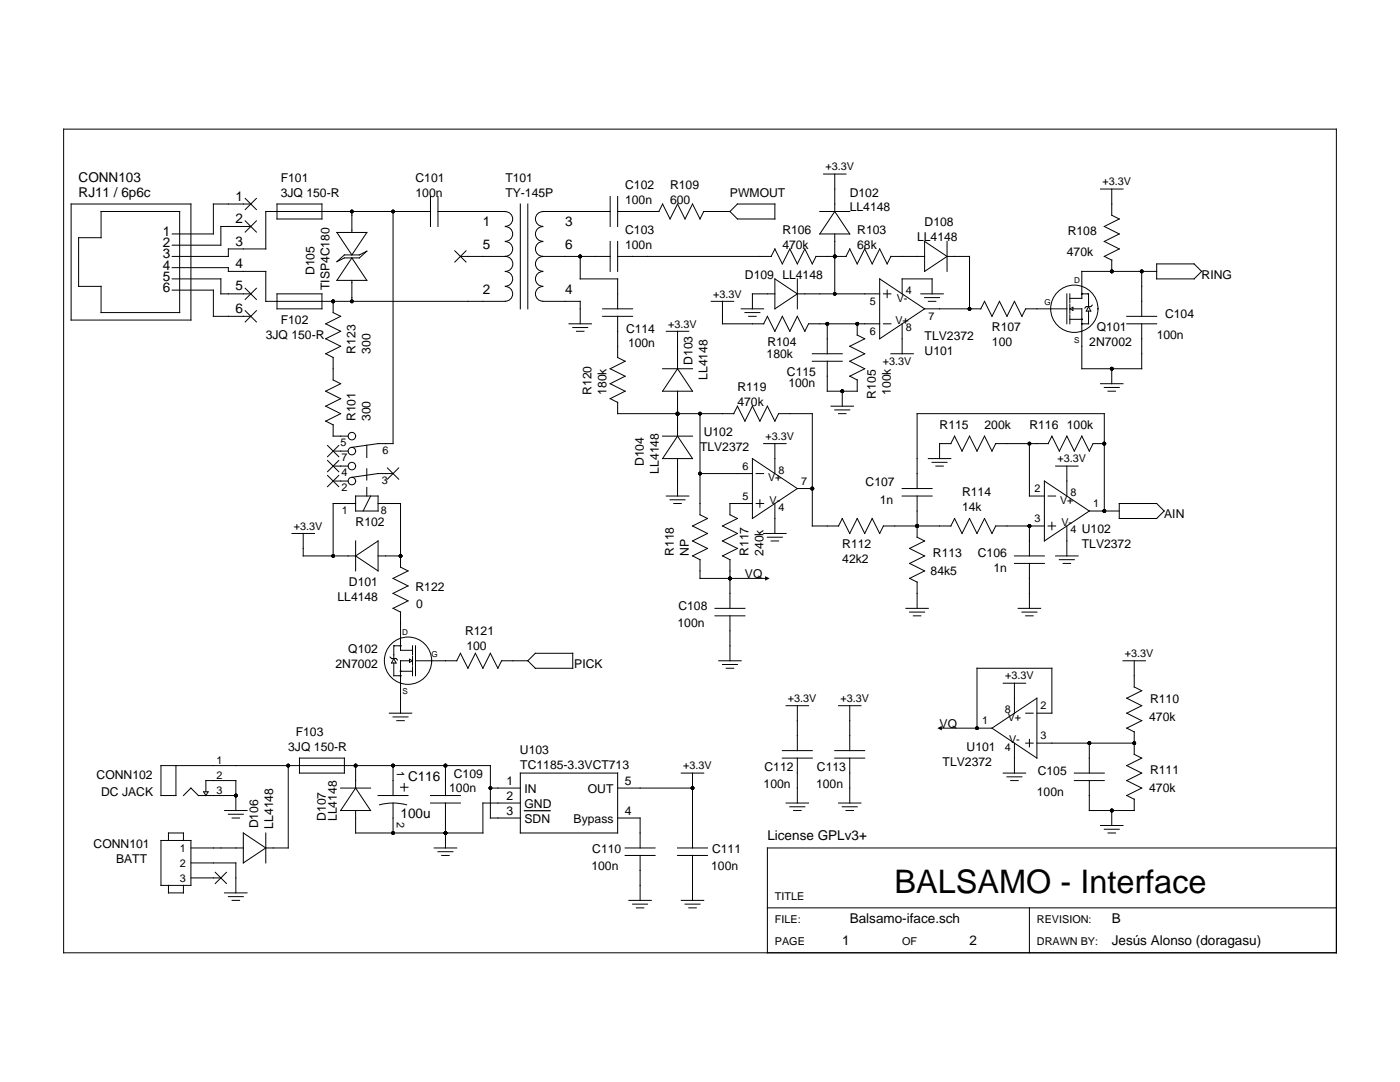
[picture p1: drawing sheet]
<svg xmlns="http://www.w3.org/2000/svg" width="279mm" height="216mm" viewBox="0 0 279 216" stroke-linecap="round" stroke-linejoin="round" font-family="sans-serif">
<g fill="none" stroke="#000" stroke-width=".2">
<path d="M12.7 25.8h254v164.3h-254zM48.9 39.6l2.3 2.2M51.2 39.6l-2.3 2.2M85.9 39.2v6M87.4 39.2v6M121.8 39.2v6M123.3 39.2v6M164.4 34.7h4.4M166.6 34.7v7.5M219.6 37.7h4.5M221.9 37.7v5.2l1.5 .8-3 1.5 3 1.5-3 1.5 3 1.5-3 1.5M14.2 40.7h23.9v23.2h-23.9z"/>
<path d="M20.2 42.2h15.7v20.2h-15.7v-5.3h-4.5v-9.7h4.5zM34.4 53.4h11.2v.8h7.4v5.9h47.9a1.46 1.46 0 0 0 1.4-1.5 1.46 1.46 0 0 0-1.4-1.4M34.4 55.6h9.7v3h6M34.4 57.9h8.2v5.2h7.5M48.9 44.1l2.3 2.2M48.9 57.5l2.3 2.3M50.1 40.7h-7.5v6h-8.2M50.1 45.2h-6v3.7h-9.7M51.2 44.1l-2.3 2.2M51.2 57.5l-2.3 2.3M55.3 58.6h8.9v3h-8.9zM55.3 40.7h8.9v3h-8.9z"/>
<path d="M67.2 52.2l1.5-1.3h3l1.5-.8-1.5 1.4h-3zM67.2 46.4h6l-3 4.5zM70.2 51.5l3 4.4h-6zM70.2 42.2v4.2M70.2 55.9v4.2M78.4 42.2v46.3h-2.9l-5.3 .8M85.9 42.2h-32.9v7.5h-7.4v1.5h-11.2M87.4 42.2h13.5a1.46 1.46 0 0 1 1.4 1.5 1.46 1.46 0 0 1-1.4 1.5M90.8 50l2.2 2.3M91.9 51.2h9a1.49 1.49 0 0 1 1.4 1.5 1.49 1.49 0 0 1-1.4 1.5M93 50l-2.2 2.3M100.9 45.2a1.46 1.46 0 0 1 1.4 1.5 1.46 1.46 0 0 1-1.4 1.4"/>
<path d="M100.9 48.2a1.46 1.46 0 0 1 1.4 1.5 1.46 1.46 0 0 1-1.4 1.4M100.9 54.2a1.46 1.46 0 0 1 1.4 1.4 1.46 1.46 0 0 1-1.4 1.5M103.8 40.7v20.9M105.3 40.7v20.9M108.3 45.2a1.46 1.46 0 0 0-1.4 1.5 1.46 1.46 0 0 0 1.4 1.4M108.3 48.2a1.46 1.46 0 0 0-1.4 1.5 1.46 1.46 0 0 0 1.4 1.4M108.3 54.2a1.46 1.46 0 0 0-1.4 1.4 1.46 1.46 0 0 0 1.4 1.5M108.3 57.2a1.46 1.46 0 0 0-1.4 1.4 1.46 1.46 0 0 0 1.4 1.5h7.5v4.5M115.8 51.2v4.4h7.5v6M121.8 42.2h-13.5a1.46 1.46 0 0 0-1.4 1.5 1.46 1.46 0 0 0 1.4 1.5M121.8 51.2h-13.5a1.46 1.46 0 0 0-1.4 1.5 1.46 1.46 0 0 0 1.4 1.4M121.8 48.2v6"/>
<path d="M123.3 42.2h8.2M123.3 48.2v6M123.3 51.2h30.6M132.2 40.7l1.5 3 1.5-3 1.5 3 1.5-3 1.5 3 .7-1.5h5.3M132.2 40.7l-.7 1.5M145.7 42.2l1.5-1.5h7.4v3h-7.4zM154.6 58.6h-4.4v3M154.6 55.6l4.5 3-4.5 3zM154.6 49.7l1.5 3 1.5-3 1.5 3 1.5-3 1.5 3 .8-1.5h6M154.7 49.7l-.8 1.5M159.1 58.6h16.5M159.1 55.6v6"/>
<path d="M163.6 42.2h6M166.6 42.2l3 4.5h-6zM166.6 46.7v11.9M168.8 51.2l.8-1.5 1.5 3 1.5-3 1.5 3 1.5-3 1.5 3 .7-1.5h6.7M175.6 55.6l8.9 6-8.9 6zM176.3 58.6h1.5M177.1 57.9v1.5M180 58.6v-3h6v3M183.8 58.6h4.5M184.5 59.4h3M184.5 48.2l4.5 3-4.5 3zM189 51.2h4.5v10.4"/>
<path d="M189 48.2v6M212.9 58.6v6M213.5 58.6v1.8M215.9 58.6h1.3v2.6M220.4 51.2l1.5 .7v2.3M227.9 54.2v8.9M230.8 54.2h-14.9v5.3h-2.4M230.8 52.7h7.5l1.5 1.5-1.5 1.4h-7.5zM48.9 62l2.3 2.2M51.2 62l-2.3 2.2M66.5 71.3v4.5l1.5 .8-3 1.5 3 1.5-3 1.4 3 1.5-3 1.5 1.5 .8v2.2h3M66.5 60.1v2.3l1.5 .7-3 1.5 3 1.5-3 1.5 3 1.5-3 1.5 1.5 .7"/>
<path d="M113.6 64.6h4.4M114.3 65.4h3M115 66.1h1.5M120.3 61.6h6M120.3 63.1h6M121.8 79.5l1.5 .8v2.2h23.2l.7-1.5 1.5 3 1.5-3 1.5 3 1.4-3 1.5 3 .8-1.5h6.7v22.5h5.3M123.3 63.1v8.2l1.5 .8-3 1.5 3 1.5-3 1.5 3 1.5-3 1.5M132.2 73.6h6M133 66.1h4.5M135.2 73.6l3 4.5h-6zM135.2 66.1v7.5M135.2 78.1v8.9"/>
<path d="M141.9 60.1h4.5M144.2 60.1v4.5h8.2l.8-1.5 1.4 3 1.5-3 1.5 3 1.5-3 1.5 3 .8-1.5h14.2M147.9 61.6h4.5M148.7 62.4h3M149.4 63.1h1.5M162.1 70.6h6M162.1 72.1h6M165.1 72.1v6h6v-2.3M165.1 64.6v6M168.1 78.1v2.9M169.6 75.1l1.5 .7M171.1 64.6v2.3l1.5 .7-3 1.5 3 1.5-3 1.5 3 1.5-3 1.5"/>
<path d="M176.3 64.6h1.5M177.8 70.6h4.5M180 64.6v6M184.5 61.6h11.3M185.3 60.1h1.5M195.7 61.6l.8-1.5 1.5 3 1.5-3 1.5 3 1.5-3 1.4 3 .8-1.5h8.2M213.5 60.7v1.8M213.5 62.8v1.8M213.5 63.7h2.4M213.5 61.6l.6-.3v.6zM214.1 61.6h1.8v12h12v-9M217.2 62.1v2.5h-1.3"/>
<path d="M217.2 61.2l.5 .9h-.9zM218 60.9l-.3 .3h-.9l-.3 .3M219.6 76.6h4.5M220.4 77.3h3M221.1 78.1h1.5M221.9 73.6v3M224.9 64.6h5.9M224.9 63.1h5.9M65.4 88.9l2.2 2.2M65.4 91.9l2.2 2.2M65.4 94.9l2.2 2.2M66.5 90h3"/>
<path d="M66.5 96h3M66.5 93h3M67.6 88.9l-2.2 2.2M67.6 91.9l-2.2 2.2M67.6 94.9l-2.2 2.2M71 99h4.5v3h-4.5zM73.2 88.8v2.5M73.2 93.5v2.3M73.2 97.3v1.7M74 99l-1.5 3M77.3 93.4l2.3 2.2M78.4 94.5h-2.9l-5.3 .7"/>
<path d="M79.6 93.4l-2.3 2.2M132.2 87h6M133 99h4.5M133.7 99.7h3M135.2 87l3 4.5h-6zM135.2 91.5v7.5M139.7 94.5h10.5M139.7 82.5v20.2l1.5 .8-3 1.5 3 1.4-3 1.5 3 1.5-3 1.5 1.5 .8v3.7h13.4M150.2 91.5l8.9 6-8.9 6zM150.9 94.5h1.5M151.7 99.7v1.5M152.4 88.5h4.5"/>
<path d="M154.6 88.5v6M159.1 97.5h3M165.8 81h4.5M166.6 81.8h3M167.3 82.5h1.5M180 99h6M180 97.5h6M183 97.5v-15h37.4v19.5M183 99v8.2l1.5 .7-3 1.5 3 1.5-3 1.5 3 1.5-3 1.5 1.5 .8v5.2M185.3 91.5h4.5M186 92.3h3M186.8 93h1.5"/>
<path d="M189.8 88.5h-2.3v3M205.4 88.5v10.5h3M208.4 96l9 6-9 5.9zM209.2 99h1.5M209.9 87l1.5 3 1.5-3 1.5 3 1.5-3 1.5 3 .7-1.5h2.3M209.9 87l-.7 1.5h-10.5l-.7 1.5-1.5-3-1.5 3-1.5-3-1.5 3-1.5-3-.7 1.5M210.7 93h4.5M212.9 93v6M58.3 106.4h4.5M60.5 106.4v4.5h10.5M71 100.5h-4.5v10.4M71 110.9l4.5-3v6z"/>
<path d="M71 107.9v6M75.5 100.5h4.4v12.7l1.5 .7-3 1.5 3 1.5-3 1.5 3 1.5-3 1.5 1.5 .7M75.5 110.9h4.4M134.5 100.5h1.5M150.2 100.5h-4.5v2.2l1.5 .8-3 1.5 3 1.4-3 1.5 3 1.5-3 1.5 1.5 .8v9.7M150.9 100.5h1.5M152.4 106.4h4.5M153.1 107.2h3M153.9 107.9h1.5M154.6 100.5v5.9M167.3 105l.8-1.5 1.5 2.9 1.5-2.9 1.5 2.9 1.5-2.9 1.5 2.9 .7-1.4h13.5M189.8 105l.7-1.5 1.5 2.9 1.5-2.9 1.5 2.9 1.5-2.9 1.5 2.9 .7-1.4h9.7"/>
<path d="M202.5 112.4h5.9M202.5 110.9h5.9M205.4 105v5.9M205.4 112.4v9M209.2 105h1.5M209.9 104.2v1.5M210.7 110.9h4.5M211.4 111.7h3M212.2 112.4h1.5M212.9 105v5.9M217.4 102h6M223.4 100.5h7.4l1.5 1.5-1.5 1.5h-7.4z"/>
<path d="M77.8 131.1l.3 .3h.9l.3 .3M78.6 132.3v2.5h1.3M78.6 131.4l.4 .9h-.9zM79.9 122.1v7.7h2.4M79.9 133.9h2.4M79.9 128.9h-1.3v2.5M81.7 131.8h-1.8v10.5M81.7 131.5l.6 .3-.6 .3zM82.3 128.9v1.8M82.3 131v1.7M82.3 133v1.8M82.9 131.8h8.3l.7-1.4 1.5 2.9 1.5-2.9 1.5 2.9 1.5-2.9 1.5 2.9 .7-1.5h5.2"/>
<path d="M82.9 128.9v5.9M106.8 130.4h7.5v2.9h-7.5l-1.5-1.5zM142.7 122.9h6M142.7 121.4h6M143.4 131.8h4.5M144.2 132.6h3M144.9 133.3h1.5M145.7 122.9v8.9M180.8 121.4h4.5M181.5 122.1h3M182.3 122.9h1.5M200.2 136.3h4.5"/>
<path d="M202.5 136.3v6M203.2 121.4h4.5M203.9 122.1h3M204.7 122.9h1.5M224.1 131.8h4.5M226.4 131.8v5.3l1.5 .7-3 1.5 3 1.5-3 1.5 3 1.5-3 1.5 1.5 .7v4.5l1.5 .8-3 1.5 3 1.5-3 1.5 3 1.4-3 1.5M35.1 152.8v5.9h-3v-5.9h65.8v10.4h5.9M36.6 158.7l1.5-1.5 1.5 1.5h7.5M40.6 158h.9l-.4 .7zM41.1 158v-2.2h6v5.9M57.5 152.8v16.4h-4.5M59.8 151.3h8.9v3h-8.9z"/>
<path d="M68 157.2h6M71 152.8v4.4M71 157.2l3 4.5h-6zM75.5 158.7h5.9M77.7 142.3h4.5M78.4 143.1h3M78.4 152.8v5.9M79.2 143.8h1.5M79.9 157.1h1.5M80.7 156.4v1.4M85.9 158.7h6M88.9 152.8v5.9"/>
<path d="M97.9 157.2h5.9M103.8 154.3h19.5v11.9h-19.5zM123.3 157.2h14.9M136 154.3h4.4M138.2 154.3v14.9M156.1 151.3h6M156.1 149.8h6M156.9 140.8h4.5M159.1 140.8v9M159.1 151.3v8.9M166.6 151.3h6M166.6 149.8h6"/>
<path d="M167.3 140.8h4.5M169.6 140.8v9M169.6 151.3v8.9M187.5 145.3h10.5M198 145.3l8.9-6v12zM200.2 154.3h4.5M201 155h2.9M201.7 155.8h1.5M202.5 148.3v6M204.7 148.3h1.5M204.7 142.3h1.5M205.4 147.5v1.5"/>
<path d="M206.9 148.3h19.5M206.9 142.3h3v-9h-14.9v12M214.4 155.8h6M214.4 154.3h6M217.4 155.8v5.9h9v-2.2M217.4 148.3v6M224.9 158.7l1.5 .8M32.1 167.7h6v9h-6zM33.6 167.7v-1.5h3v1.5M33.6 176.7v1.5h3v-1.5M38.1 169.2h10.5M38.1 172.2h9v6"/>
<path d="M38.1 175.2h6M43 174.1l2.2 2.2M44.8 161.7h4.5M44.8 178.2h4.5M45.2 174.1l-2.2 2.2M45.6 178.9h3M45.6 162.5h3M46.3 163.2h1.5M46.3 179.7h1.5M48.6 166.2l4.4 3-4.4 3zM53 166.2v6M75.7 160.6a10.5 10.5 0 0 1 5.4 0"/>
<path d="M78.4 160.2v6M85.9 160.2h6M86.7 169.2h4.4M87.4 169.9h3M88.2 170.7h1.4M88.9 160.2v9M103.8 160.2h-7.4v6h-25.4v-4.5M123.3 163.2h4.4v6M124.8 169.2h5.9M124.8 170.7h5.9M125.5 179.7h4.5M127.7 170.7v9"/>
<path d="M135.2 169.2h6M135.2 170.7h6M136 179.7h4.4M138.2 170.7v9M156.9 160.2h4.5M157.6 161h3M158.4 161.7h1.5M167.3 160.2h4.5M168.1 161h3M168.8 161.7h1.5M219.6 164.7h4.5M220.4 165.5h3"/>
<path d="M221.1 166.2h1.5M221.9 161.7v3M266.7 169.2h-113.6v20.9M126.3 180.4h2.9M127 181.2h1.5M136.7 180.4h3M137.5 181.2h1.5M153.1 181.2h113.6M205.4 181.2v8.9"/>
<circle cx="215.9" cy="58.6" r=".07"/>
<circle cx="214.4" cy="61.6" r="4.7"/>
<circle cx="215.9" cy="63.7" r=".07"/>
<circle cx="215.9" cy="64.6" r=".07"/>
<circle cx="70.2" cy="93" r=".75"/>
<circle cx="70.2" cy="87" r=".75"/>
<circle cx="70.2" cy="90" r=".75"/>
<circle cx="70.2" cy="96" r=".75"/>
<circle cx="79.9" cy="134.8" r=".07"/>
<circle cx="79.9" cy="133.9" r=".07"/>
<circle cx="79.9" cy="128.9" r=".07"/>
<circle cx="81.4" cy="131.8" r="4.7"/>
</g>
<g fill="#000">
<path d="M152.7 115l.9 .4-.9 .5zM187.1 145.3l.9-.5v.9z"/>
<circle cx="70.2" cy="42.2" r=".37"/>
<circle cx="78.4" cy="42.2" r=".37"/>
<circle cx="115.8" cy="51.2" r=".37"/>
<circle cx="166.6" cy="58.6" r=".37"/>
<circle cx="166.6" cy="51.2" r=".37"/>
<circle cx="215.9" cy="58.6" r=".07"/>
<circle cx="221.9" cy="54.2" r=".37"/>
<circle cx="227.9" cy="54.2" r=".37"/>
<circle cx="66.5" cy="60.1" r=".37"/>
<circle cx="70.2" cy="60.1" r=".37"/>
<circle cx="165.1" cy="64.6" r=".37"/>
<circle cx="168.1" cy="78.1" r=".37"/>
<circle cx="171.1" cy="64.6" r=".37"/>
<circle cx="193.5" cy="61.6" r=".37"/>
<circle cx="215.9" cy="63.7" r=".07"/>
<circle cx="215.9" cy="64.6" r=".07"/>
<circle cx="221.9" cy="73.6" r=".37"/>
<circle cx="135.2" cy="82.5" r=".37"/>
<circle cx="139.7" cy="82.5" r=".37"/>
<circle cx="139.7" cy="94.5" r=".37"/>
<circle cx="162.1" cy="97.5" r=".37"/>
<circle cx="205.4" cy="88.5" r=".37"/>
<circle cx="220.4" cy="88.5" r=".37"/>
<circle cx="66.5" cy="110.9" r=".37"/>
<circle cx="79.9" cy="110.9" r=".37"/>
<circle cx="145.7" cy="115.4" r=".37"/>
<circle cx="183" cy="105" r=".37"/>
<circle cx="205.4" cy="105" r=".37"/>
<circle cx="220.4" cy="102" r=".37"/>
<circle cx="79.9" cy="134.8" r=".07"/>
<circle cx="79.9" cy="133.9" r=".07"/>
<circle cx="79.9" cy="128.9" r=".07"/>
<circle cx="47.1" cy="158.7" r=".37"/>
<circle cx="57.5" cy="152.8" r=".37"/>
<circle cx="71" cy="152.8" r=".37"/>
<circle cx="78.4" cy="152.8" r=".37"/>
<circle cx="88.9" cy="152.8" r=".37"/>
<circle cx="97.9" cy="157.2" r=".37"/>
<circle cx="138.2" cy="157.2" r=".37"/>
<circle cx="195" cy="145.3" r=".37"/>
<circle cx="217.4" cy="148.3" r=".37"/>
<circle cx="226.4" cy="148.3" r=".37"/>
<circle cx="78.4" cy="166.2" r=".37"/>
<circle cx="88.9" cy="166.2" r=".37"/>
<circle cx="221.9" cy="161.7" r=".37"/>
</g>
<path d="M104.7 161.8h5.1" fill="none" stroke="#000" stroke-width=".24"/>
<text font-size="6.5" x="178.5" y="178.2">BALSAMO - Interface</text>
<g font-size="2.7">
<text x="15.7" y="36.2">CONN103</text>
<text x="15.7" y="39.2">RJ11 / 6p6c</text>
<text x="47" y="40">1</text>
<text x="32.5" y="47.1">1</text>
<text x="47" y="44.5">2</text>
<text x="96.4" y="45.2">1</text>
<text x="112.8" y="45.2">3</text>
<text x="32.5" y="49.3">2</text>
<text x="32.5" y="51.5">3</text>
<text x="32.5" y="53.8">4</text>
<text x="47" y="49">3</text>
<text x="47" y="53.5">4</text>
<text x="96.4" y="49.7">5</text>
<text x="112.8" y="49.7">6</text>
<text x="32.5" y="56">5</text>
<text x="32.5" y="58.3">6</text>
<text x="47" y="58">5</text>
<text x="96.4" y="58.6">2</text>
<text x="112.8" y="58.6">4</text>
<text x="47" y="62.4">6</text>
<text x="81.4" y="155.8">C116</text>
<text x="79.9" y="163.2">100u</text>
<text x="153.1" y="167.7">License GPLv3+</text>
<text x="169.6" y="184.1">Balsamo-iface.sch</text>
<text x="221.9" y="184.1">B</text>
<text x="168.1" y="188.6">1</text>
<text x="193.5" y="188.6">2</text>
<text x="221.9" y="188.6">Jesús Alonso (doragasu)</text>
</g>
<g font-size="2.4">
<text x="56" y="36.2">F101</text>
<text x="56" y="39.2">3JQ 150-R</text>
<text x="82.9" y="36.2">C101</text>
<text x="82.9" y="39.2">100n</text>
<text x="100.9" y="36.2">T101</text>
<text x="100.9" y="39.2">TY-145P</text>
<text x="124.8" y="37.7">C102</text>
<text x="124.8" y="40.7">100n</text>
<text x="133.7" y="37.7">R109</text>
<text x="133.7" y="40.7">600</text>
<text x="145.7" y="39.2">PWMOUT</text>
<text x="169.6" y="39.2">D102</text>
<text x="124.8" y="46.7">C103</text>
<text x="156.1" y="46.7">R106</text>
<text x="169.6" y="42.2">LL4148</text>
<text x="171.1" y="46.7">R103</text>
<text x="184.5" y="45.2">D108</text>
<text x="213.1" y="47">R108</text>
<text x="124.8" y="49.7">100n</text>
<text x="156.1" y="49.7">470k</text>
<text x="171.1" y="49.7">68k</text>
<text x="183" y="48.2">LL4148</text>
<text x="212.9" y="51.2">470k</text>
<text x="62.8" y="54.9" transform="rotate(-90 62.8 54.9)">D105</text>
<text x="65.7" y="57.9" transform="rotate(-90 65.7 57.9)">TISP4C180</text>
<text x="148.7" y="55.6">D109 LL4148</text>
<text x="239.8" y="55.6">RING</text>
<text x="56" y="64.6">F102</text>
<text x="232.5" y="63.4">C104</text>
<text x="53" y="67.6">3JQ 150-R</text>
<text x="71" y="70.6" transform="rotate(-90 71 70.6)">R123</text>
<text x="74" y="70.6" transform="rotate(-90 74 70.6)">300</text>
<text x="124.9" y="66.4">C114</text>
<text x="125.3" y="69.3">100n</text>
<text x="153" y="71.3">180k</text>
<text x="153.1" y="69.1">R104</text>
<text x="184.5" y="70.9">U101</text>
<text x="184.5" y="67.9">TLV2372</text>
<text x="198" y="66.1">R107</text>
<text x="198" y="69.1">100</text>
<text x="217.4" y="69.1">2N7002</text>
<text x="218.9" y="66.1">Q101</text>
<text x="230.8" y="67.6">100n</text>
<text x="138.2" y="72.8" transform="rotate(-90 138.2 72.8)">D103</text>
<text x="141.2" y="75.8" transform="rotate(-90 141.2 75.8)">LL4148</text>
<text x="157.1" y="74.9">C115</text>
<text x="157.3" y="77.3">100n</text>
<text x="118" y="78.8" transform="rotate(-90 118 78.8)">R120</text>
<text x="121" y="78.8" transform="rotate(-90 121 78.8)">180k</text>
<text x="147.2" y="78.1">R119</text>
<text x="147.2" y="81">470k</text>
<text x="174.8" y="79.6" transform="rotate(-90 174.8 79.6)">R105</text>
<text x="177.8" y="78.8" transform="rotate(-90 177.8 78.8)">100k</text>
<text x="71" y="84" transform="rotate(-90 71 84)">R101</text>
<text x="74" y="84" transform="rotate(-90 74 84)">300</text>
<text x="140.4" y="87">U102</text>
<text x="187.5" y="85.5">R115</text>
<text x="196.5" y="85.5">200k</text>
<text x="205.4" y="85.5">R116 100k</text>
<text x="128.5" y="93" transform="rotate(-90 128.5 93)">D104</text>
<text x="131.5" y="94.5" transform="rotate(-90 131.5 94.5)">LL4148</text>
<text x="139.7" y="90">TLV2372</text>
<text x="172.7" y="97">C107</text>
<text x="175.6" y="100.5">1n</text>
<text x="192" y="99">R114</text>
<text x="192" y="102">14k</text>
<text x="71" y="105">R102</text>
<text x="232.3" y="103.5">AIN</text>
<text x="134.5" y="110.9" transform="rotate(-90 134.5 110.9)">R118</text>
<text x="137.5" y="110.9" transform="rotate(-90 137.5 110.9)">NP</text>
<text x="149.4" y="110.9" transform="rotate(-90 149.4 110.9)">R117</text>
<text x="152.4" y="110.9" transform="rotate(-90 152.4 110.9)">240k</text>
<text x="168.1" y="109.4">R112</text>
<text x="168.1" y="112.4">42k2</text>
<text x="186.2" y="111.2">R113</text>
<text x="195.2" y="111.2">C106</text>
<text x="215.9" y="109.4">TLV2372</text>
<text x="67.4" y="119.9">LL4148</text>
<text x="69.7" y="116.9">D101</text>
<text x="82.9" y="117.9">R122</text>
<text x="148.7" y="115.4">VQ</text>
<text x="185.7" y="114.7">84k5</text>
<text x="198.3" y="114.1">1n</text>
<text x="83.1" y="121.4">0</text>
<text x="135.2" y="125.1">100n</text>
<text x="135.4" y="121.7">C108</text>
<text x="69.5" y="130.4">Q102</text>
<text x="92.8" y="126.6">R121</text>
<text x="93.1" y="129.6">100</text>
<text x="67" y="133.3">2N7002</text>
<text x="114.6" y="133.3">PICK</text>
<text x="229.3" y="143.8">470k</text>
<text x="229.5" y="140.3">R110</text>
<text x="57.5" y="149.8">3JQ 150-R</text>
<text x="59" y="146.8">F103</text>
<text x="187.5" y="145.3">VQ</text>
<text x="192.9" y="149.8">U101</text>
<text x="19.3" y="155.5">CONN102</text>
<text x="90.6" y="155.3">C109</text>
<text x="103.8" y="150.5">U103</text>
<text x="103.8" y="153.5">TC1185-3.3VCT713</text>
<text x="152.6" y="153.8">C112</text>
<text x="163" y="153.8">C113</text>
<text x="188.1" y="152.8">TLV2372</text>
<text x="207.1" y="154.6">C105</text>
<text x="229.5" y="154.5">R111</text>
<text x="20.2" y="158.7">DC JACK</text>
<text x="89.6" y="158">100n</text>
<text x="101.1" y="156.6">1</text>
<text x="101.1" y="159.6">2</text>
<text x="104.7" y="158.2">IN</text>
<text x="104.7" y="161.2">GND</text>
<text x="117.3" y="158.2">OUT</text>
<text x="124.7" y="156.6">5</text>
<text x="152.4" y="157.2">100n</text>
<text x="162.9" y="157.2">100n</text>
<text x="206.9" y="158.7">100n</text>
<text x="229.3" y="158">470k</text>
<text x="51.5" y="165.3" transform="rotate(-90 51.5 165.3)">D106</text>
<text x="54.5" y="165.3" transform="rotate(-90 54.5 165.3)">LL4148</text>
<text x="65" y="163.8" transform="rotate(-90 65 163.8)">D107</text>
<text x="67.2" y="163.9" transform="rotate(-90 67.2 163.9)">LL4148</text>
<text x="101.1" y="162.6">3</text>
<text x="104.7" y="164.2">SDN</text>
<text x="114.5" y="164.2">Bypass</text>
<text x="124.7" y="162.6">4</text>
<text x="18.7" y="169.2">CONN101</text>
<text x="23.2" y="172.2">BATT</text>
<text x="118" y="173.7">100n</text>
<text x="118.2" y="170.3">C110</text>
<text x="141.9" y="173.7">100n</text>
<text x="142.1" y="170.3">C111</text>
</g>
<g font-size="2.2">
<text x="164.7" y="34">+3.3V</text>
<text x="220" y="37">+3.3V</text>
<text x="142.3" y="59.4">+3.3V</text>
<text x="180.8" y="58.7">4</text>
<text x="133.3" y="65.4">+3.3V</text>
<text x="173.6" y="60.9">5</text>
<text x="178.7" y="64.6">V+</text>
<text x="179" y="60.2">V-</text>
<text x="185.3" y="63.9">7</text>
<text x="173.6" y="66.9">6</text>
<text x="180.8" y="66.1">8</text>
<text x="176.2" y="72.9">+3.3V</text>
<text x="68" y="89">5</text>
<text x="152.8" y="87.8">+3.3V</text>
<text x="68.1" y="92">7</text>
<text x="68.1" y="95">4</text>
<text x="76.3" y="90.6">6</text>
<text x="148.2" y="93.7">6</text>
<text x="155.4" y="94.5">8</text>
<text x="211" y="92.3">+3.3V</text>
<text x="68.1" y="98">2</text>
<text x="76.2" y="96.6">3</text>
<text x="148.2" y="99.7">5</text>
<text x="153.3" y="96.1">V+</text>
<text x="153.6" y="100.5">V-</text>
<text x="155.4" y="102">4</text>
<text x="159.9" y="96.7">7</text>
<text x="206.5" y="98.2">2</text>
<text x="211.6" y="100.6">V+</text>
<text x="213.7" y="99">8</text>
<text x="218.1" y="101.2">1</text>
<text x="58.6" y="105.7">+3.3V</text>
<text x="68.2" y="102.5">1</text>
<text x="76" y="102.5">8</text>
<text x="206.5" y="104.2">3</text>
<text x="211.8" y="105">V-</text>
<text x="213.7" y="106.4">4 U102</text>
<text x="224.5" y="131.1">+3.3V</text>
<text x="200.6" y="135.6">+3.3V</text>
<text x="157.3" y="140.1">+3.3V</text>
<text x="167.7" y="140.1">+3.3V</text>
<text x="200.5" y="142.3">8</text>
<text x="201.1" y="143.9">V+</text>
<text x="207.7" y="141.6">2</text>
<text x="196" y="144.5">1</text>
<text x="200.5" y="149.8">4</text>
<text x="201.4" y="148.3">V-</text>
<text x="207.7" y="147.5">3</text>
<text x="43.2" y="155.5">2</text>
<text x="43.2" y="152.5">1</text>
<text x="79.2" y="153.8" transform="rotate(90 79.2 153.8)">1</text>
<text x="136.3" y="153.5">+3.3V</text>
<text x="43.2" y="158.4">3</text>
<text x="79.2" y="164" transform="rotate(90 79.2 164)">2</text>
<text x="35.9" y="172.9">2</text>
<text x="35.9" y="169.9">1</text>
<text x="35.9" y="175.9">3</text>
<text x="154.6" y="179.7">TITLE</text>
<text x="154.6" y="184.1">FILE:</text>
<text x="206.9" y="184.1">REVISION:</text>
<text x="154.6" y="188.6">PAGE</text>
<text x="180" y="188.6">OF</text>
<text x="206.9" y="188.6">DRAWN BY:</text>
</g>
<g font-size="1.6">
<text x="214.4" y="56.4">D</text>
<text x="208.4" y="60.9">G</text>
<text x="214.4" y="68.3">S</text>
<text x="80.3" y="126.6">D</text>
<text x="86.1" y="131.1">G</text>
<text x="80.3" y="138.6">S</text>
</g>
</svg>
